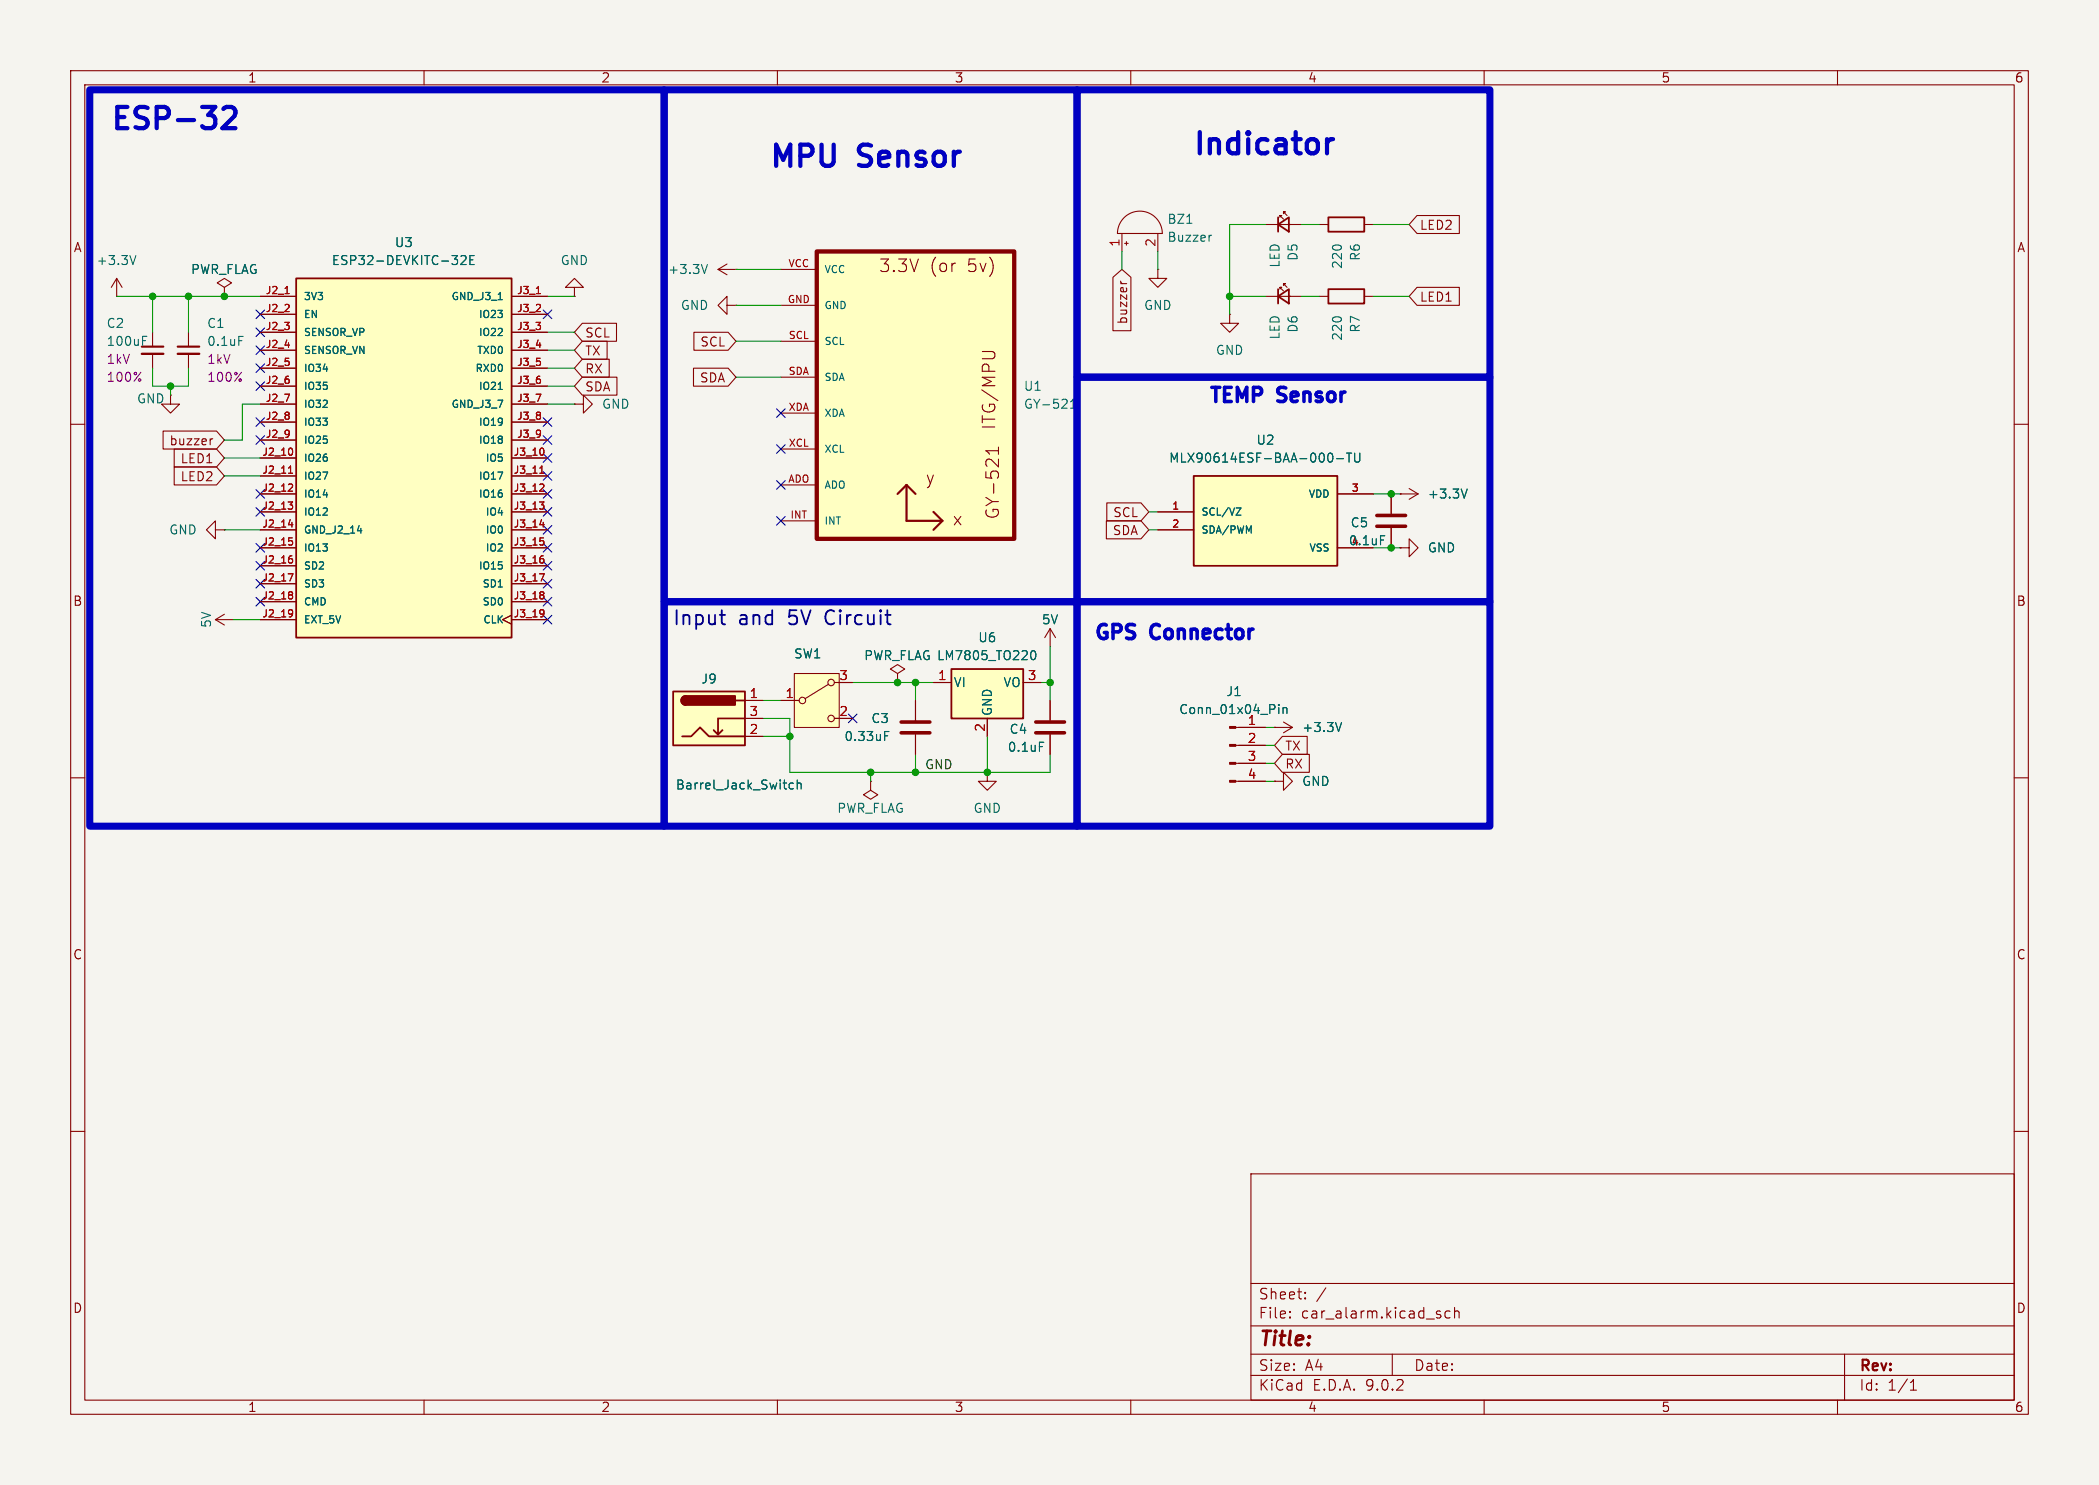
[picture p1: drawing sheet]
<svg xmlns="http://www.w3.org/2000/svg" width="297mm" height="210mm" viewBox="0 0 297 210" stroke-linecap="round" stroke-linejoin="round" font-family="sans-serif">
<path d="M0 0h297v210h-297z" fill="#f5f4ef" stroke="#f5f4ef" stroke-width=".14"/>
<g fill="none" stroke="#840000" stroke-width=".15">
<path d="M10 10h277v190h-277zM12 12h273v186h-273zM60 10v2M110 10v2M160 10v2M210 10v2M260 10v2M10 60h2M285 60h2M10 110h2M285 110h2M10 160h2"/>
<path d="M177 166h108v32h-108zM285 160h2M60 198v2M110 198v2M160 198v2M177 194.5h108M177 191.5h108M177 187.5h108M177 181.5h108M182.5 186.3h.1l-.1 .1M182.5 186.3v.1M182.5 185.5v.1"/>
<path d="M182.5 185.5h.1l-.1 .1M184.7 183.6v.1M184.7 183.6h-.1l.1 .1M184.7 182.8v.1M184.7 182.8h-.1l.1 .1M187.6 182.1l-1.3 2M197 191.5v3M203.8 186l.1 .1-.1 .2M205.2 185.5l-.5-.1-.2 .3v.4l.1 .2 .1 .1 .5-.1M205.8 185.5a.37 .37 0 0 1 .7 .1v.8M205.8 184.9v1.5M210 198v2"/>
<path d="M260 198v2M261 191.5v6.5M270.3 196.6h.9M270.3 195.5l.4-.4v1.5"/>
</g>
<path d="M115.6 35.6h27.9v40.6h-27.9z" fill="#ffffc2"/>
<path d="M115.6 35.6h27.9v40.6h-27.9z" fill="none" stroke="#840000" stroke-width=".61"/>
<path d="M20.1 49h3M128.3 68.6l-1.3 1.3M128.3 68.6l1.2 1.3M128.3 68.6v5.1h5M132.1 72.4l1.2 1.3M133.3 73.7l-1.2 1.2" fill="none" stroke="#840000" stroke-width=".3"/>
<g fill="none" stroke="#840000" stroke-width=".15">
<path d="M101.6 38.1h2.5M101.6 38.1l1.3 .8M102.9 37.3l-1.3 .8M104.1 38.1h.1M110.5 38.1h5.1M158.7 33v2.6M159 30.8a3.2 3.2 0 0 1 3.5-.7 3.2 3.2 0 0 1 2 2.9h-6.4a3.2 3.2 0 0 1 .9-2.2zM159.1 34.4h.5M159.4 34.2v.5M163.8 33v2.6M179.1 31.8h5M181.1 30.7v-.2h.3h-.3l.5 .5"/>
<path d="M181.6 30.2v-.2h.3h-.3l.5 .5M21.6 47v2M21.6 50v2.1M102.9 43.2v-1.3l-1.3 1.3 1.3 1.3v-1.3h1.2M104.1 43.2h.1M110.5 43.2h5.1M110.5 48.3h5.1M110.5 53.3h5.1M110.5 58.4h5.1M139 49.7h1.4l.3 .2M179.1 41.9h5M181.1 40.9v-.3h.3h-.3l.5 .5"/>
<path d="M181.6 40.4v-.3h.3h-.3l.5 .5M30.5 74.9v-1.2l-1.3 1.2 1.3 1.3v-1.3h1.2M31.7 74.9h.1M110.5 63.5h5.1M110.5 68.6h5.1M110.5 73.7h5.1M141.3 63.2v1M141.3 63.7h-1.8l.5 .5M148.6 88.9l-.8 1.3M148.6 88.9l.8 1.3M148.6 88.9v2.5M174.9 102.9h4.2"/>
<path d="M174.9 105.4h4.2M174.9 108h4.2M174.9 110.5h4.2M180.3 102.9h.1M180.3 102.9h2.6M181.6 102.1l1.3 .8M182.9 102.9l-1.3 .7"/>
</g>
<path d="M100.1 37.4l-.4 1.3M167.9 31.6h.8M171.4 33.3h-.2M20.2 48.2h.4M20.2 47.6h.6M151.5 57.7h.7M151.5 56.8l.3-.3v1.2M180.9 99.6v.2M180.9 100.1v.8M181.5 100.1v.8M181.5 100.2l.2-.1h.3l.1 .8M189.8 102.2l-.4 1.2" fill="none" stroke="#006464" stroke-width=".15"/>
<g fill="#840000" stroke="#840000" stroke-width=".15">
<path d="M174 102.7h.9v.3h-.9z"/>
<path d="M174 105.3h.9v.2h-.9z"/>
<path d="M174 107.8h.9v.3h-.9z"/>
<path d="M174 110.4h.9v.2h-.9z"/>
</g>
<path d="M180.8 31.8l1.6-1.1v2.1zM180.8 30.7v2.1M180.8 41.9l1.6-1v2zM180.8 40.9v2" fill="none" stroke="#840000" stroke-width=".25"/>
<path d="M20.1 50h3" fill="none" stroke="#840000" stroke-width=".33"/>
<path d="M112.4 95.3h6.3v7.6h-6.3z" fill="#ffffc2"/>
<g fill="none" stroke="#840000" stroke-width=".15">
<path d="M24.1 55.9v1.3h1.3l-1.3 1.2-1.2-1.2h1.2M24.1 55.9h.1M30.5 87.6l1.2 .8M30.5 87.6h2.5M31.7 86.9l-1.2 .7M110.5 99.1h2.5M112.4 95.3h6.3v7.6h-6.3zM117.2 96.8l-3.3 2M118.1 96.5h2.5M118.1 101.6h2.5M123.2 110.5v1.3l1 .6-1 .6-1-.6 1-.6M123.2 110.5h.1"/>
<path d="M180.3 110.5h1.3v-1.3l1.3 1.3-1.3 1.3v-1.3M180.3 110.5h.1"/>
<circle cx="113.5" cy="99.1" r=".46"/>
<circle cx="117.6" cy="96.5" r=".46"/>
<circle cx="117.6" cy="101.6" r=".46"/>
</g>
<path d="M95.2 97.8h10.2v7.6h-10.2z" fill="#ffffc2"/>
<path d="M95.2 97.8h10.2v7.6h-10.2zM97 98.4a.64 .64 0 0 0-.6 .7 .64 .64 0 0 0 .6 .6M104.1 99.1h1.3M96.5 104.1h1.3l1.3-1.2 1.2 1.2h5.1M102.2 103.3l-.6 .6M105.4 101.6h-3.8v2.3l-.6-.6" fill="none" stroke="#840000" stroke-width=".25"/>
<g fill="#840000" stroke="#840000" stroke-width=".25">
<path d="M96.6 98.6l.4-.2v1.3a.63 .63 0 0 1-.6-.4 .63 .63 0 0 1 .2-.7z"/>
<path d="M97 98.4h7v1.3h-7z"/>
</g>
<path d="M105.4 99.1h2.5M105.4 101.6h2.5M105.4 104.1h2.5" fill="none" stroke="#840000" stroke-width=".15"/>
<path d="M112.3 110.8l-.4-.1-.2 .3v.3l.1 .2h.5M112.8 110.9l.2-.2 .3 .1 .1 .8M112.8 110.3v1.3" fill="none" stroke="#006464" stroke-width=".15"/>
<path d="M168.9 67.3h20.3v12.7h-20.3z" fill="#ffffc2"/>
<path d="M188 30.7h5v2.1h-5zM188 40.9h5v2h-5zM168.9 67.3h20.3v12.7h-20.3z" fill="none" stroke="#840000" stroke-width=".25"/>
<g fill="none" stroke="#840000" stroke-width=".15">
<path d="M163.8 38.1v1.3h1.3l-1.3 1.2-1.2-1.2h1.2M163.8 38.1h.1M186.7 31.8h1.3M193 31.8h1.3M31.7 40.6l1.1-.6-1.1-.6-1 .6 1 .6v1.3M31.7 41.9h.1M81.3 40.6h1.2l-1.2-1.2-1.3 1.2h1.3v1.3M81.3 41.9h.1M174 44.5v1.2h1.3l-1.3 1.3-1.3-1.3h1.3M174 44.5h.1M186.7 41.9h1.3M193 41.9h1.3"/>
<path d="M163.8 72.4h5.1M163.8 74.9h5.1M189.2 69.9h5.1M189.2 77.5h5.1M196.8 69.9v2.7M196.8 74.7v2.8M198.1 77.5h1.3v-1.3l1.3 1.3-1.3 1.2v-1.2M198.1 77.5h.1M198.1 69.9h.1M198.1 69.9h2.6M199.4 69.1l1.3 .8M200.7 69.9l-1.3 .7"/>
<path d="M127 95.3l1-.7-1-.6-1 .6 1 .7v1.2M127 96.5h.1"/>
</g>
<path d="M174.9 71.8h.7l-.7 1.1h.7M188.4 64.1l.2 .5v.3l-.2 .4M189.1 64.9h1M190.5 64.1h.8M190.9 64.1v1.2M191.7 64.1v1l.2 .2h.4l.1-.2v-1M195.3 75.8h.6M207.6 69.2l-.4 1.2" fill="none" stroke="#006464" stroke-width=".15"/>
<path d="M194.8 72.9h4.1M194.8 74.4h4.1" fill="none" stroke="#840000" stroke-width=".51"/>
<path d="M41.9 39.4h30.5v50.8h-30.5z" fill="#ffffc2"/>
<path d="M41.9 39.4h30.5v50.8h-30.5z" fill="none" stroke="#840000" stroke-width=".25"/>
<g fill="none" stroke="#840000" stroke-width=".15">
<path d="M36.8 41.9h5.1M36.8 44.5h5.1M36.8 47h5.1M36.8 49.5h5.1M36.8 52.1h5.1M36.8 54.6h5.1M36.8 57.2h5.1M36.8 59.7h5.1M72.4 41.9h5.1M72.4 44.5h5.1M72.4 47h5.1M72.4 49.5h5.1"/>
<path d="M72.4 52.1h5.1M72.4 54.6h5.1M72.4 57.2h5.1M72.4 59.7h5.1M36.8 62.2h5.1M36.8 64.8h5.1M36.8 67.3h5.1M36.8 69.9h5.1M36.8 72.4h5.1M36.8 74.9h5.1M36.8 77.5h5.1M72.4 62.2h5.1"/>
<path d="M72.4 64.8h5.1M72.4 67.3h5.1M72.4 69.9h5.1M72.4 72.4h5.1M72.4 74.9h5.1M72.4 77.5h5.1M36.8 80h5.1M36.8 82.6h5.1M36.8 85.1h5.1M36.8 87.6h5.1M72.4 87l-1.3 .6 1.3 .7M72.4 80h5.1"/>
<path d="M72.4 82.6h5.1M72.4 85.1h5.1M72.4 87.6h5.1M129.5 99.1v2.8M148.6 99.1v2.8M129.5 103.9v2.8M139.7 109.2v1.3h1.3l-1.3 1.3-1.3-1.3h1.3M139.7 109.2h.1M148.6 103.9v2.8"/>
</g>
<g fill="none" stroke="#a90000" stroke-width=".15">
<path d="M40.3 41.5h.6M75.9 41.5h.6M40.8 71h.6l-.3 .4M40.8 66.9h.6M40.8 74.2h.7M40.9 76.1h.5M41 66.1l.1-.2v1M41.2 68.4l.2 .2v.3l-.6 .6h.6M41.3 63.5l.1 .3-.1 .5M41.3 71.4l.1 .2-.1 .4M41.3 76.5l.1 .1-.1 .4M41.3 79l.1 .2-.1 .4"/>
<path d="M76.3 71h.7l-.4 .4M76.4 66.9h.6M76.4 74.2h.6M76.4 76.1h.5M76.6 66.1l.1-.2v1M76.8 68.4l.2 .2-.1 .3-.6 .6h.7M76.9 63.5l.1 .3-.1 .5M76.9 71.4l.1 .2-.1 .4M76.9 76.5l.1 .1-.1 .4M76.9 79l.1 .2-.1 .4M40.8 81.1h.7l-.5 1.1M41.3 83.7l.1 .2-.1 .2"/>
<path d="M41.3 84.2l.1 .1-.1 .4M41.3 86.3h.1a.86 .86 0 0 1-.1 .8M41.4 86.7l-.1 .1M76.3 81.1h.7l-.4 1.1M76.9 83.7l.1 .2-.1 .2M76.9 84.2l.1 .1-.1 .4M76.9 86.3a.86 .86 0 0 1-.1 .8M77 86.7l-.1 .1"/>
</g>
<path d="M65.2 36.3l.2-.2h.3l.2 .2v.2v.2l-.7 .7h.7M66.5 36.7h.4M67.1 36.1h-.6v1.3h.6M70.5 42.4h.6M70.5 55.1h.6M50.6 75.1h.6M125.2 104.1h.4M125.2 103.4h.6M147.1 105h.6" fill="none" stroke="#006464" stroke-width=".15"/>
<path d="M127.5 102.1h4.1M127.5 103.6h4.1M146.6 102.1h4M146.6 103.6h4" fill="none" stroke="#840000" stroke-width=".51"/>
<path d="M134.6 94.6h10.2v7h-10.2z" fill="#ffffc2"/>
<path d="M134.6 94.6h10.2v7h-10.2z" fill="none" stroke="#840000" stroke-width=".25"/>
<g fill="none" stroke="#840000" stroke-width=".15">
<path d="M16.5 39.4l-.8 1.2M16.5 39.4l.8 1.2M16.5 39.4v2.5M157.5 39.2l1.2-1.1 1.3 1.1v7.6h-2.5zM158.6 39.7l.1 .4M200.5 30.5h6v2.5h-6l-1.1-1.2zM16.5 41.9h.1M26.7 47v2M26.7 50v2.1M31.7 41.9h.1M36.8 41.9h5.1M36.8 44.5h5.1"/>
<path d="M36.8 47h5.1M36.8 49.5h5.1M36.8 52.1h5.1M36.8 54.6h5.1M36.8 57.2h5.1M36.8 59.7h5.1M72.4 41.9h5.1M72.4 44.5h5.1M72.4 47h5.1M72.4 49.5h5.1M72.4 52.1h5.1M72.4 54.6h5.1"/>
<path d="M72.4 57.2h5.1M72.4 59.7h5.1M81.3 57.2h1.2v-1.3l1.3 1.3-1.3 1.2v-1.2M81.3 57.2h.1M82.4 50.8h3.8v2.5h-3.8l-1.1-1.2zM82.4 48.3h3.5v2.5h-3.5l-1.1-1.3zM82.4 45.7h4.8v2.6h-4.8l-1.1-1.3zM82.4 53.3h4.9v2.6h-4.9l-1.1-1.3zM98.1 52.1h4.9l1.1 1.2-1.1 1.3h-4.9zM98.2 47h4.8l1.1 1.3-1.1 1.2h-4.8zM200.5 40.6h6v2.6h-6l-1.1-1.3zM23.1 61h7.5l1.1 1.2-1.1 1.3h-7.5z"/>
<path d="M24.6 63.5h6l1.1 1.3-1.1 1.2h-6zM24.6 66h6l1.1 1.3-1.1 1.3h-6zM30.1 62.1l-.3 .1M36.8 62.2h5.1M36.8 64.8h5.1M36.8 67.3h5.1M36.8 69.9h5.1M36.8 72.4h5.1M36.8 74.9h5.1M36.8 77.5h5.1M72.4 62.2h5.1M72.4 64.8h5.1"/>
<path d="M72.4 67.3h5.1M72.4 69.9h5.1M72.4 72.4h5.1M72.4 74.9h5.1M72.4 77.5h5.1M156.5 73.7h4.9l1.2 1.2-1.2 1.3h-4.9zM156.6 71.1h4.8l1.2 1.3-1.2 1.3h-4.8zM163.8 72.4h5.1M163.8 74.9h5.1M189.2 69.9h5.1M189.2 77.5h5.1M196.8 69.9v2.7"/>
<path d="M196.8 74.7v2.8M198.1 77.5h.1M198.1 69.9h.1M36.8 80h5.1M36.8 82.6h5.1M36.8 85.1h5.1M36.8 87.6h5.1M72.4 87l-1.3 .6 1.3 .7M72.4 80h5.1M72.4 82.6h5.1M72.4 85.1h5.1M72.4 87.6h5.1"/>
<path d="M105.4 99.1h2.5M110.5 99.1h2.5M118.1 96.5h2.5M127 96.5h.1M129.5 99.1v2.8M132.1 96.5h2.5M144.8 96.5h2.5M148.6 99.1v2.8M105.4 101.6h2.5M105.4 104.1h2.5M118.1 101.6h2.5M129.5 103.9v2.8"/>
<path d="M139.7 101.6v2.5M148.6 103.9v2.8M175.3 102.9h3.8M175.3 105.4h3.8M175.3 108h3.8M175.3 110.5h3.8M180.3 110.5h.1M180.3 102.9h.1M181.5 106.7h3.8v2.5h-3.8l-1.2-1.2zM181.5 104.1h3.5v2.6h-3.5l-1.2-1.3z"/>
</g>
<g fill="none" stroke="#006464" stroke-width=".15">
<path d="M19.2 36.1l-.4 1.3M65.2 36.3l.2-.2h.3l.2 .2v.2v.2l-.7 .7h.7M66.5 36.7h.4M67.1 36.1h-.6v1.3h.6M33.8 47.6h.6M70.5 42.4h.6M70.5 55.1h.6M50.6 75.1h.6M174.9 71.8h.7l-.7 1.1h.7M188.4 64.1l.2 .5v.3l-.2 .4M189.1 64.9h1M190.5 64.1h.8"/>
<path d="M190.9 64.1v1.2M191.7 64.1v1l.2 .2h.4l.1-.2v-1M195.3 75.8h.6M207.6 69.2l-.4 1.2M146 92.1l.1-.1a.69 .69 0 0 1 .3 1.2l-.1 .1a.69 .69 0 0 1-.3-1.2zM180.9 99.6v.2M112.3 110.8l-.4-.1-.2 .3v.3l.1 .2h.5M112.8 110.9l.2-.2 .3 .1 .1 .8M112.8 110.3v1.3M125.2 104.1h.4M125.2 103.4h.6M147.1 105h.6"/>
<path d="M180.9 100.1v.8M181.5 100.1v.8M181.5 100.2l.2-.1h.3l.1 .8M189.8 102.2l-.4 1.2"/>
</g>
<path d="M25.1 49h3.1" fill="none" stroke="#840000" stroke-width=".3"/>
<path d="M25.1 50h3.1" fill="none" stroke="#840000" stroke-width=".33"/>
<g fill="none" stroke="#009600" stroke-width=".15">
<path d="M104.1 38.1h6.4M158.7 35.6v2.5M163.8 35.6v2.5M179.1 31.8h-5.1v12.7M184.1 31.8h2.6M194.3 31.8h5.1M16.5 41.9h20.3M21.6 52.1v2.5h5.1v-2.5M21.6 41.9v5.1M24.1 54.6v1.3M26.7 41.9v5.1M36.8 57.2h-2.5v5h-2.6"/>
<path d="M77.5 41.9h3.8M77.5 54.6h3.8M77.5 57.2h3.8M77.5 49.5h3.8M77.5 52.1h3.8M77.5 47h3.8M104.1 53.3h6.4M104.1 48.3h6.4M104.1 43.2h6.4M174 41.9h5.1M184.1 41.9h2.6M194.3 41.9h5.1"/>
<path d="M31.7 74.9h5.1M31.7 67.3h5.1M31.7 64.8h5.1M162.6 74.9h1.2M162.6 72.4h1.2M194.3 77.5h3.8M194.3 69.9h3.8M33 87.6h3.8M107.9 99.1h2.6M120.6 96.5h11.5M129.5 96.5v2.6M147.3 96.5h1.3"/>
<path d="M148.6 91.4v7.7M107.9 101.6h3.9v7.6h36.8v-2.5M107.9 104.1h3.9M123.2 109.2v1.3M129.5 106.7v2.5M139.7 104.1v5.1M179.1 105.4h1.2M179.1 102.9h1.2M179.1 110.5h1.2M179.1 108h1.2"/>
</g>
<g fill="none" stroke="#000084" stroke-width=".15">
<path d="M36.2 46.4l1.2 1.2M36.2 43.8l1.2 1.3M36.2 48.9l1.2 1.2M36.2 51.5l1.2 1.2M36.2 59.1l1.2 1.2M36.2 54l1.2 1.2M37.4 46.4l-1.2 1.2M37.4 43.8l-1.2 1.3M37.4 48.9l-1.2 1.2M37.4 51.5l-1.2 1.2M37.4 59.1l-1.2 1.2M37.4 54l-1.2 1.2"/>
<path d="M76.9 59.1l1.2 1.2M76.9 43.8l1.2 1.3M78.1 59.1l-1.2 1.2M78.1 43.8l-1.2 1.3M109.9 57.8l1.2 1.2M111.1 57.8l-1.2 1.2M36.2 71.8l1.2 1.2M36.2 79.4l1.2 1.2M36.2 69.2l1.2 1.3M36.2 76.9l1.2 1.2M36.2 61.6l1.2 1.2M37.4 71.8l-1.2 1.2"/>
<path d="M37.4 79.4l-1.2 1.2M37.4 69.2l-1.2 1.3M37.4 76.9l-1.2 1.2M37.4 61.6l-1.2 1.2M76.9 71.8l1.2 1.2M76.9 79.4l1.2 1.2M76.9 74.3l1.2 1.2M76.9 61.6l1.2 1.2M76.9 66.7l1.2 1.2M76.9 64.2l1.2 1.2M76.9 69.2l1.2 1.3M76.9 76.9l1.2 1.2"/>
<path d="M78.1 71.8l-1.2 1.2M78.1 79.4l-1.2 1.2M78.1 74.3l-1.2 1.2M78.1 61.6l-1.2 1.2M78.1 66.7l-1.2 1.2M78.1 64.2l-1.2 1.2M78.1 69.2l-1.2 1.3M78.1 76.9l-1.2 1.2M109.9 68l1.2 1.2M109.9 62.9l1.2 1.2M109.9 73.1l1.2 1.2M111.1 68l-1.2 1.2"/>
<path d="M111.1 62.9l-1.2 1.2M111.1 73.1l-1.2 1.2M36.2 84.5l1.2 1.2M36.2 81.9l1.2 1.3M37.4 84.5l-1.2 1.2M37.4 81.9l-1.2 1.3M76.9 87l1.2 1.2M76.9 84.5l1.2 1.2M76.9 81.9l1.2 1.3M78.1 87l-1.2 1.2M78.1 84.5l-1.2 1.2M78.1 81.9l-1.2 1.3"/>
<path d="M120 101l1.3 1.2M121.3 101l-1.3 1.2"/>
</g>
<path d="M31.6 15.4l.4-.3h.7a.81 .81 0 0 1 .5 1.3l-1.7 1.7h1.8M187.8 19.7v2M188.6 19.7a.77 .77 0 0 0-.8 .6" fill="none" stroke="#0000c2" stroke-width=".6"/>
<path d="M12.7 12.7h81.3v104.1h-81.3zM94 12.7h58.4v72.4h-58.4zM152.4 12.7h58.4v40.6h-58.4zM152.4 53.3h58.4v31.8h-58.4zM94 85.1h58.4v31.7h-58.4zM152.4 85.1h58.4v31.7h-58.4z" fill="none" stroke="#0000c2" stroke-width="1"/>
<g fill="none" stroke="#a90000" stroke-width=".15">
<path d="M40.3 41.5h.6M75.9 41.5h.6M40.8 71h.6l-.3 .4M40.8 66.9h.6M40.8 74.2h.7M40.9 76.1h.5M41 66.1l.1-.2v1M41.2 68.4l.2 .2v.3l-.6 .6h.6M41.3 63.5l.1 .3-.1 .5M41.3 71.4l.1 .2-.1 .4M41.3 76.5l.1 .1-.1 .4M41.3 79l.1 .2-.1 .4"/>
<path d="M76.3 71h.7l-.4 .4M76.4 66.9h.6M76.4 74.2h.6M76.4 76.1h.5M76.6 66.1l.1-.2v1M76.8 68.4l.2 .2-.1 .3-.6 .6h.7M76.9 63.5l.1 .3-.1 .5M76.9 71.4l.1 .2-.1 .4M76.9 76.5l.1 .1-.1 .4M76.9 79l.1 .2-.1 .4M40.8 81.1h.7l-.5 1.1M41.3 83.7l.1 .2-.1 .2"/>
<path d="M41.3 84.2l.1 .1-.1 .4M41.3 86.3h.1a.86 .86 0 0 1-.1 .8M41.4 86.7l-.1 .1M76.3 81.1h.7l-.4 1.1M76.9 83.7l.1 .2-.1 .2M76.9 84.2l.1 .1-.1 .4M76.9 86.3a.86 .86 0 0 1-.1 .8M77 86.7l-.1 .1"/>
</g>
<g fill="#009600" stroke="#009600" stroke-width=".15">
<circle cx="111.8" cy="104.1" r=".46"/>
<circle cx="127" cy="96.5" r=".46"/>
<circle cx="26.7" cy="41.9" r=".46"/>
<circle cx="21.6" cy="41.9" r=".46"/>
<circle cx="31.7" cy="41.9" r=".46"/>
<circle cx="174" cy="41.9" r=".46"/>
<circle cx="24.1" cy="54.6" r=".46"/>
<circle cx="129.5" cy="109.2" r=".46"/>
<circle cx="129.5" cy="96.5" r=".46"/>
<circle cx="139.7" cy="109.2" r=".46"/>
<circle cx="123.2" cy="109.2" r=".46"/>
<circle cx="196.8" cy="69.9" r=".46"/>
<circle cx="148.6" cy="96.5" r=".46"/>
<circle cx="196.8" cy="77.5" r=".46"/>
</g>
<g font-size="4.2" fill="#0000c2">
<text x="15.5" y="19.2">ESP-32</text>
<text x="168.7" y="22.7">Indicator</text>
<text x="108.7" y="24.5">MPU</text>
<text x="121.8" y="24.5">Sensor</text>
</g>
<g font-size="2.8" fill="#0000c2">
<text x="170.9" y="57.6">TEMP</text>
<text x="181.2" y="57.6">Sensor</text>
<text x="154.7" y="91.2">GPS</text>
<text x="163.2" y="91.2">Connector</text>
</g>
<g font-size="2.8" fill="#000084">
<text x="95.1" y="88.8">Input</text>
<text x="104.5" y="88.8">and</text>
<text x="111.8" y="88.8">5V</text>
<text x="117.3" y="88.8">Circuit</text>
</g>
<text font-size="2.8" fill="#840000" x="178" y="190.9">Title:</text>
<g font-size="2.5" fill="#840000">
<text x="124.3" y="38.7">3.3V</text>
<text x="131.5" y="38.7">(or</text>
<text x="136.9" y="38.7">5v)</text>
<text x="141.1" y="60.9" transform="rotate(-90 141.1 60.9)">ITG/MPU</text>
<text x="130.9" y="68.7">y</text>
<text x="134.7" y="74.5">x</text>
<text x="141.6" y="73.5" transform="rotate(-90 141.6 73.5)">GY-521</text>
</g>
<g font-size="2.1" fill="#840000">
<text x="178" y="184">Sheet:</text>
<text x="178" y="186.7">File:</text>
<text x="184.1" y="186.7">car_alarm.kicad_sch</text>
<text x="178" y="196.9">KiCad</text>
<text x="178" y="194.1">Size:</text>
<text x="184.7" y="194.1">A4</text>
<text x="185.7" y="196.9">E.D.A.</text>
<text x="193.3" y="196.9">9.0.2</text>
<text x="200" y="194.1">Date:</text>
<text x="263" y="194.3">Rev:</text>
<text x="263" y="196.9">Id:</text>
<text x="267.1" y="196.9">1/1</text>
</g>
<g font-size="1.8" fill="#840000">
<text x="35" y="11.9">1</text>
<text x="85" y="11.9">2</text>
<text x="135" y="11.9">3</text>
<text x="185" y="11.9">4</text>
<text x="235" y="11.9">5</text>
<text x="285" y="11.9">6</text>
<text x="10.3" y="35.9">A</text>
<text x="200.8" y="32.7">LED2</text>
<text x="285.3" y="35.9">A</text>
<text x="82.7" y="47.9">SCL</text>
<text x="159.7" y="46" transform="rotate(-90 159.7 46)">buzzer</text>
<text x="200.8" y="42.9">LED1</text>
<text x="82.7" y="53">RX</text>
<text x="82.7" y="50.5">TX</text>
<text x="99" y="49.2">SCL</text>
<text x="82.7" y="55.6">SDA</text>
<text x="98.9" y="54.3">SDA</text>
<text x="23.9" y="63.2">buzzer</text>
<text x="25.5" y="65.7">LED1</text>
<text x="25.5" y="68.3">LED2</text>
<text x="157.4" y="75.9">SDA</text>
<text x="157.4" y="73.3">SCL</text>
<text x="10.3" y="85.9">B</text>
<text x="285.3" y="85.9">B</text>
<text x="181.8" y="106.4">TX</text>
<text x="181.8" y="108.9">RX</text>
<text x="10.3" y="135.9">C</text>
<text x="285.3" y="135.9">C</text>
<text x="10.3" y="185.9">D</text>
<text x="285.3" y="185.9">D</text>
<text x="35" y="199.9">1</text>
<text x="85" y="199.9">2</text>
<text x="135" y="199.9">3</text>
<text x="185" y="199.9">4</text>
<text x="235" y="199.9">5</text>
<text x="285" y="199.9">6</text>
</g>
<g font-size="1.8" fill="#006464">
<text x="55.8" y="35.2">U3</text>
<text x="165.1" y="31.9">BZ1</text>
<text x="165.1" y="34.4">Buzzer</text>
<text x="13.6" y="37.7">+3.3V</text>
<text x="26.9" y="39">PWR_FLAG</text>
<text x="46.9" y="37.7">ESP32-DEVKITC-32E</text>
<text x="79.2" y="37.7">GND</text>
<text x="94.4" y="39">+3.3V</text>
<text x="181.3" y="37.9" transform="rotate(-90 181.3 37.9)">LED</text>
<text x="183.8" y="37" transform="rotate(-90 183.8 37)">D5</text>
<text x="190.1" y="38.1" transform="rotate(-90 190.1 38.1)">220</text>
<text x="192.6" y="37" transform="rotate(-90 192.6 37)">R6</text>
<text x="15" y="46.6">C2</text>
<text x="29.2" y="46.6">C1</text>
<text x="96.2" y="44">GND</text>
<text x="161.8" y="44">GND</text>
<text x="183.8" y="47.1" transform="rotate(-90 183.8 47.1)">D6</text>
<text x="192.6" y="47.1" transform="rotate(-90 192.6 47.1)">R7</text>
<text x="15" y="49.1">100uF</text>
<text x="29.2" y="49.1">0.1uF</text>
<text x="172" y="50.4">GND</text>
<text x="181.3" y="48.1" transform="rotate(-90 181.3 48.1)">LED</text>
<text x="190.1" y="48.3" transform="rotate(-90 190.1 48.3)">220</text>
<text x="19.3" y="57.3">GND</text>
<text x="85.1" y="58">GND</text>
<text x="144.8" y="58">GY-521</text>
<text x="144.8" y="55.5">U1</text>
<text x="165.3" y="65.6">MLX90614ESF-BAA-000-TU</text>
<text x="177.7" y="63.1">U2</text>
<text x="201.9" y="70.7">+3.3V</text>
<text x="23.9" y="75.8">GND</text>
<text x="190.8" y="77.3">0.1uF</text>
<text x="191" y="74.8">C5</text>
<text x="201.9" y="78.3">GND</text>
<text x="30.1" y="88.9" transform="rotate(-90 30.1 88.9)">5V</text>
<text x="147.3" y="88.5">5V</text>
<text x="112.3" y="93.3">SW1</text>
<text x="122.2" y="93.6">PWR_FLAG LM7805_TO220</text>
<text x="138.3" y="91">U6</text>
<text x="99.1" y="96.9">J9</text>
<text x="134.9" y="97.4">VI</text>
<text x="140.6" y="101.3" transform="rotate(-90 140.6 101.3)">GND</text>
<text x="141.9" y="97.4">VO</text>
<text x="166.8" y="101.2">Conn_01x04_Pin</text>
<text x="173.4" y="98.7">J1</text>
<text x="119.4" y="105">0.33uF</text>
<text x="123.2" y="102.5">C3</text>
<text x="142.5" y="106.5">0.1uF</text>
<text x="142.8" y="104">C4</text>
<text x="184.2" y="103.7">+3.3V</text>
<text x="95.5" y="111.9">Barrel_Jack_Switch</text>
<text x="184.2" y="111.4">GND</text>
<text x="118.4" y="115.2">PWR_FLAG</text>
<text x="137.7" y="115.2">GND</text>
</g>
<g font-size="1.8" fill="#a90000">
<text x="158.5" y="35" transform="rotate(-90 158.5 35)">1</text>
<text x="163.6" y="35" transform="rotate(-90 163.6 35)">2</text>
<text x="106" y="98.8">1</text>
<text x="106" y="101.3">3</text>
<text x="111.1" y="98.8">1</text>
<text x="118.7" y="96.3">3</text>
<text x="118.7" y="101.3">2</text>
<text x="132.6" y="96.3">1</text>
<text x="145.3" y="96.3">3</text>
<text x="106" y="103.9">2</text>
<text x="139.4" y="103.6" transform="rotate(-90 139.4 103.6)">2</text>
<text x="176.5" y="102.6">1</text>
<text x="176.5" y="105.2">2</text>
<text x="176.5" y="107.7">3</text>
<text x="176.5" y="110.2">4</text>
</g>
<g font-size="1.8" fill="#840084">
<text x="15" y="51.7">1kV</text>
<text x="29.2" y="51.7">1kV</text>
<text x="15" y="54.2">100%</text>
<text x="29.2" y="54.2">100%</text>
</g>
<text font-size="1.8" fill="#0f0f0f" x="130.8" y="108.9">GND</text>
<g font-size="1.4" fill="#a90000">
<text x="37.5" y="41.7">J2_1</text>
<text x="73.1" y="41.7">J3_1</text>
<text x="111.5" y="37.8">VCC</text>
<text x="37.5" y="44.2">J2_2</text>
<text x="37.5" y="46.7">J2_3</text>
<text x="73.1" y="44.2">J3_2</text>
<text x="73.1" y="46.7">J3_3</text>
<text x="111.4" y="42.9">GND</text>
<text x="37.5" y="49.3">J2_4</text>
<text x="37.5" y="51.8">J2_5</text>
<text x="73.1" y="49.3">J3_4</text>
<text x="73.1" y="51.8">J3_5</text>
<text x="111.5" y="53.1">SDA</text>
<text x="111.5" y="48">SCL</text>
<text x="37.5" y="54.4">J2_6</text>
<text x="37.5" y="56.9">J2_7</text>
<text x="37.5" y="59.4">J2_8</text>
<text x="73.1" y="54.4">J3_6</text>
<text x="73.1" y="56.9">J3_7</text>
<text x="73.1" y="59.4">J3_8</text>
<text x="111.5" y="58.2">XDA</text>
<text x="37" y="64.5">J2_10</text>
<text x="37.5" y="62">J2_9</text>
<text x="72.6" y="64.5">J3_10</text>
<text x="73.1" y="62">J3_9</text>
<text x="111.5" y="63.2">XCL</text>
<text x="37" y="67.1">J2_11</text>
<text x="37" y="69.6">J2_12</text>
<text x="72.6" y="67.1">J3_11</text>
<text x="72.6" y="69.6">J3_12</text>
<text x="111.4" y="68.3">ADO</text>
<text x="191.2" y="69.6">3</text>
<text x="37" y="72.1">J2_13</text>
<text x="37" y="74.7">J2_14</text>
<text x="37" y="77.2">J2_15</text>
<text x="72.6" y="72.1">J3_13</text>
<text x="72.6" y="74.7">J3_14</text>
<text x="72.6" y="77.2">J3_15</text>
<text x="111.7" y="73.4">INT</text>
<text x="165.8" y="72.1">1</text>
<text x="165.8" y="74.7">2</text>
<text x="37" y="79.8">J2_16</text>
<text x="37" y="82.3">J2_17</text>
<text x="72.6" y="79.8">J3_16</text>
<text x="72.6" y="82.3">J3_17</text>
<text x="37" y="84.8">J2_18</text>
<text x="37" y="87.4">J2_19</text>
<text x="72.6" y="84.8">J3_18</text>
<text x="72.6" y="87.4">J3_19</text>
</g>
<g font-size="1.4" fill="#006464">
<text x="116.6" y="38.8">VCC</text>
<text x="42.9" y="42.6">3V3</text>
<text x="42.9" y="45.2">EN</text>
<text x="42.9" y="47.7">SENSOR_VP</text>
<text x="63.8" y="42.6">GND_J3_1</text>
<text x="67.6" y="45.2">IO23</text>
<text x="67.6" y="47.7">IO22</text>
<text x="116.6" y="43.9">GND</text>
<text x="42.9" y="50.3">SENSOR_VN</text>
<text x="42.9" y="52.8">IO34</text>
<text x="67.2" y="52.8">RXD0</text>
<text x="67.4" y="50.3">TXD0</text>
<text x="116.6" y="49">SCL</text>
<text x="42.9" y="55.3">IO35</text>
<text x="42.9" y="57.9">IO32</text>
<text x="63.8" y="57.9">GND_J3_7</text>
<text x="67.6" y="55.3">IO21</text>
<text x="116.6" y="54.1">SDA</text>
<text x="116.6" y="59.2">XDA</text>
<text x="42.9" y="60.4">IO33</text>
<text x="42.9" y="63">IO25</text>
<text x="42.9" y="65.5">IO26</text>
<text x="67.6" y="60.4">IO19</text>
<text x="67.6" y="63">IO18</text>
<text x="68.6" y="65.5">IO5</text>
<text x="116.6" y="64.2">XCL</text>
<text x="42.9" y="68">IO27</text>
<text x="42.9" y="70.6">IO14</text>
<text x="67.6" y="68">IO17</text>
<text x="67.6" y="70.6">IO16</text>
<text x="116.6" y="69.3">ADO</text>
<text x="185.1" y="70.6">VDD</text>
<text x="42.9" y="73.1">IO12</text>
<text x="42.9" y="75.7">GND_J2_14</text>
<text x="68.6" y="73.1">IO4</text>
<text x="68.6" y="75.7">IO0</text>
<text x="116.6" y="74.4">INT</text>
<text x="169.9" y="73.1">SCL/VZ</text>
<text x="169.9" y="75.7">SDA/PWM</text>
<text x="191.2" y="77.2">4</text>
<text x="42.9" y="78.2">IO13</text>
<text x="42.9" y="80.7">SD2</text>
<text x="42.9" y="83.3">SD3</text>
<text x="67.6" y="80.7">IO15</text>
<text x="68.2" y="83.3">SD1</text>
<text x="68.6" y="78.2">IO2</text>
<text x="185.2" y="78.2">VSS</text>
<text x="42.9" y="85.8">CMD</text>
<text x="42.9" y="88.4">EXT_5V</text>
<text x="68.2" y="85.8">SD0</text>
<text x="68.3" y="88.4">CLK</text>
</g>
</svg>
